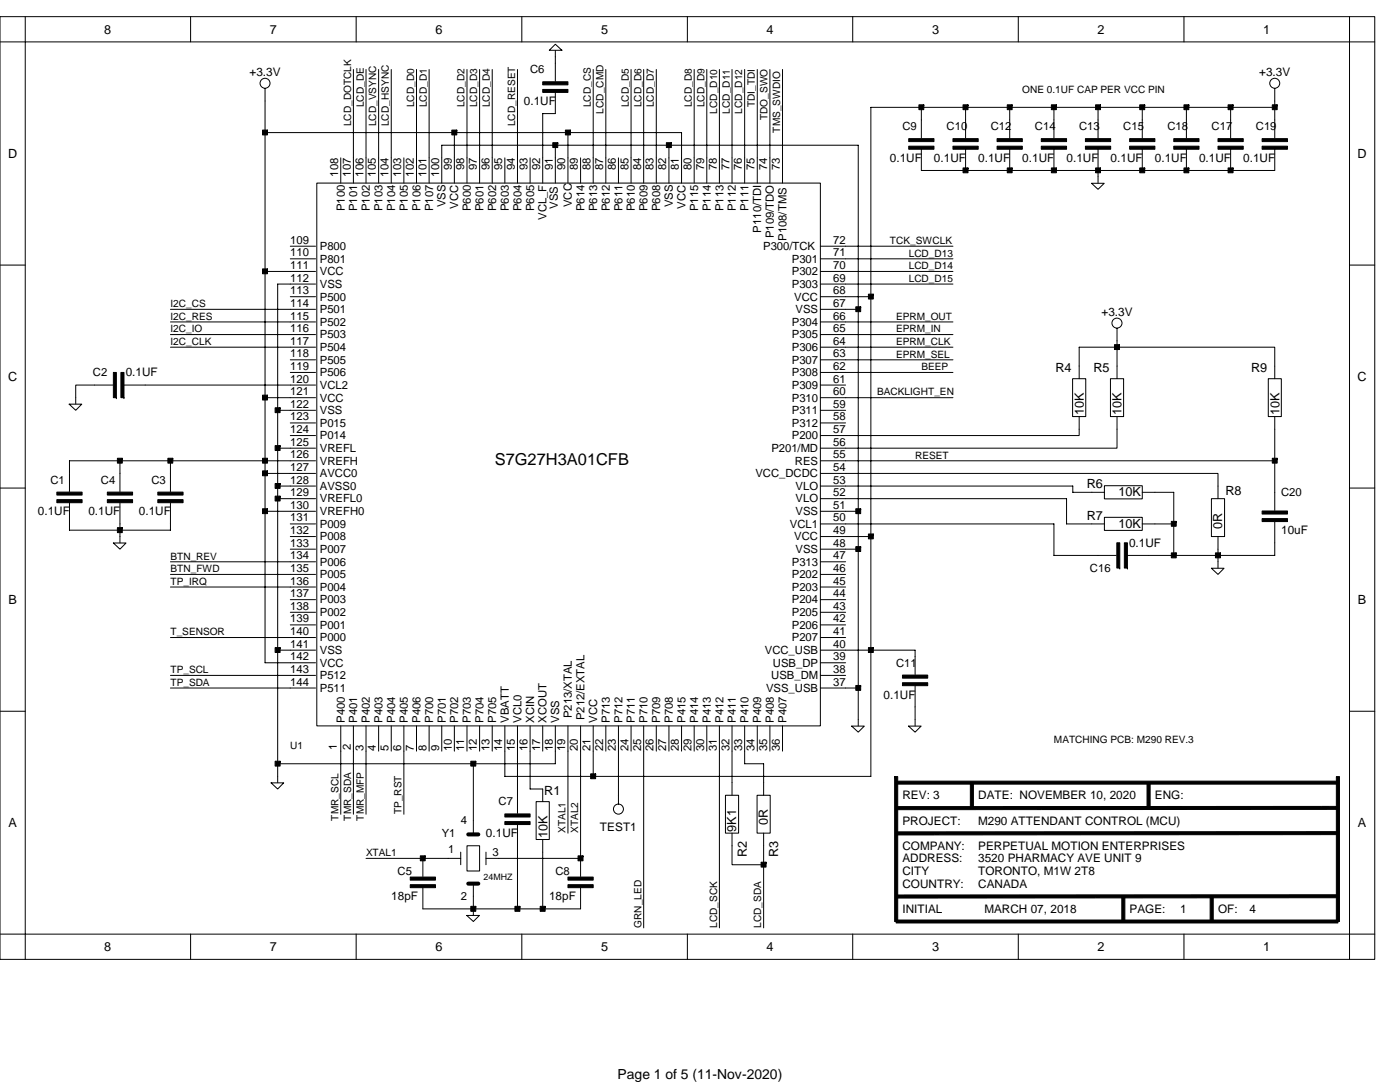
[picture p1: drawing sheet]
<svg xmlns="http://www.w3.org/2000/svg" width="279mm" height="216mm" viewBox="0 0 279 216" stroke-linecap="round" stroke-linejoin="round" font-family="sans-serif">
<g fill="none" stroke="#000" stroke-width=".2">
<path d="M0 3.3h274.4v188.1h-274.4zM5 8.4h264.3v178h-264.3zM5 3.3v5.1h-5M38 3.3v5.1M52.9 17.6v114.6h10.1M70.5 13.9v22.6M71.1 3.3v5.1M73 13.9v22.6M75.6 13.9v22.6M78.1 13.9v22.6M83.1 13.9v22.6M85.6 13.9v22.6"/>
<path d="M93.2 13.9v22.6M95.7 13.9v22.6M98.2 13.9v22.6M103.3 13.9v22.6M104.1 3.3v5.1M109.6 10l1.2-1.2 1.3 1.2zM110.8 10.1v6.1M110.8 18.4v4.3h-2.5v13.8M118.4 13.9v22.6M120.9 13.9v22.6M125.9 13.9v22.6M128.5 13.9v22.6"/>
<path d="M131 13.9v22.6M137.2 3.3v5.1M138.5 13.9v22.6M141.1 13.9v22.6M143.6 13.9v22.6M146.1 13.9v22.6M148.6 13.9v22.6M151.1 13.9v22.6M153.6 13.9v22.6M156.2 13.9v22.6M170.2 3.3v5.1M203.2 3.3v5.1"/>
<path d="M236.3 3.3v5.1M254.4 17.6v10M269.3 3.3v5.1h5.1M52.9 26.5h83.1v10M63.2 36.5h100.5v108.3h-100.5zM68 31.5v5M80.6 31.5v5M88.2 36.5v-7.5h83.1v115.8M90.7 26.5v10M100.8 31.5v5M105.8 31.5v5M110.8 29v7.5"/>
<path d="M113.3 26.5v10M115.9 31.5v5M123.4 31.5v5M133.5 29v7.5M183.9 21.4v6.2M183.9 29.7v4.3h70.5v-4.3M192.7 21.4v6.2M192.7 29.7v4.3M201.5 21.4v6.2M201.5 29.7v4.3M210.3 21.4v6.2M210.3 29.7v4.3"/>
<path d="M217.8 36.6h2.6l-1.3 1.2zM219.1 21.4v6.2M219.1 29.7v6.8M228 21.4v6.2M228 29.7v4.3M236.8 21.4v6.2M236.8 29.7v4.3M245.6 21.4v6.2M245.6 29.7v4.3M254.4 21.4h-80.6v133.5h-73v-10.1M0 52.9h5M52.9 54.2h10.1"/>
<path d="M57.9 59.2h5.1M57.9 49.1h5.1M57.9 51.6h5.1M63 56.7h-7.6v99.5M163.7 56.7h26.5M163.7 59.2h10.1M163.7 54.2h26.5M163.7 49.1h26.5M163.7 51.6h26.5M269.3 52.9h5.1M22.5 76.8h-7.4v3.8M24.7 76.8h38.3"/>
<path d="M34 61.7h29M34 64.2h29M34 66.8h29M34 69.3h29M52.9 79.4h10.1M57.9 74.3h5.1M57.9 71.8h5.1M163.7 61.7h7.6M163.7 79.4h26.5M163.7 74.3h26.5M163.7 64.2h26.5M163.7 66.8h26.5"/>
<path d="M163.7 69.3h26.5M163.7 71.8h26.5M163.7 76.8h5.1M214.1 75.6h2.6v7.5h-2.6zM215.4 75.6v-6.3h39v6.3M221.6 75.6h2.6v7.5h-2.6zM222.9 65.5v10.1M253.1 75.6h2.6v7.5h-2.6zM0 97.4h5M13.8 80.6h2.5l-1.2 1.3zM23.9 91.9v6.2M34 91.9v6.2"/>
<path d="M52.9 94.5h10.1M55.4 97h7.6M55.4 99.5h7.6M55.4 89.4h7.6M55.4 81.9h7.6M57.9 86.9h5.1M57.9 84.4h5.1M63 91.9h-49.1v6.2M163.7 94.5h79.4v5M163.7 97h50.4v1.2h6.3M163.7 99.5h49.2v5h7.5M163.7 81.9h5.1"/>
<path d="M163.7 91.9h90.7M163.7 84.4h5.1M215.4 83.1v3.8h-51.7M220.4 96.9h7.6v2.6h-7.6zM222.9 83.1v6.3h-59.2M228 98.2h6.3v12.6M241.8 99.5h2.6v7.6h-2.6zM254.4 83.1v18.8M269.3 97.4h5.1M13.9 100.2v5.6h20.1v-5.6M22.6 108.4h2.5l-1.2 1.2zM23.9 100.2v8.1"/>
<path d="M34 112.1h29M34 114.6h29M34 117.1h29M52.9 102h10.1M57.9 109.6h5.1M57.9 107.1h5.1M57.9 104.5h5.1M57.9 119.7h5.1M163.7 102h7.6M163.7 109.6h7.6M163.7 107.1h10.1M163.7 104.5h46.6v6.3h12.5"/>
<path d="M163.7 112.1h5.1M163.7 114.6h5.1M163.7 117.1h5.1M163.7 119.7h5.1M220.4 103.2h7.6v2.6h-7.6zM228 104.5h6.3M241.8 113.4h2.5l-1.2 1.2zM243.1 107.1v6.2M254.4 104v6.8h-29.5M34 137.3h29M34 134.8h29M34 127.2h29"/>
<path d="M55.4 129.7h7.6M57.9 124.7h5.1M57.9 122.2h5.1M163.7 137.3h7.6M163.7 129.7h18.9v4.9M163.7 132.2h5.1M163.7 134.8h5.1M163.7 127.2h5.1M163.7 124.7h5.1M163.7 122.2h5.1M182.6 136.8v8M0 141.9h5"/>
<path d="M54.1 156.2h2.5l-1.2 1.2zM68 144.8v17.7M70.5 144.8v17.7M73 144.8v17.7M75.6 144.8v5.1M78.1 144.8v5.1M80.6 144.8v17.7M83.1 144.8v5.1M85.6 144.8v5.1M88.2 144.8v5.1M90.7 144.8v5.1M93.2 144.8v5.1"/>
<path d="M94.5 152.4v13.8M95.7 144.8v5.1M98.2 144.8v5.1M103.3 144.8v17.5M105.8 144.8v12.6h2.5v2.6M107 160h2.6v7.5h-2.6zM108.3 144.8v5.1M110.8 144.8v7.6h-55.4M113.3 144.8v21.4M115.9 144.8v30.1M118.4 144.8v10.1M120.9 144.8v5.1"/>
<path d="M123.4 144.8v15.6M125.9 144.8v5.1M128.5 144.8v40.3M131 144.8v5.1M133.5 144.8v5.1M136 144.8v5.1M138.5 144.8v5.1M141.1 144.8v5.1M143.6 144.8v40.3M144.8 158.7h2.6v7.5h-2.6zM146.1 144.8v13.9M148.6 144.8v7.6h3.8v6.3"/>
<path d="M151.1 158.7h2.6v7.5h-2.6zM151.1 144.8v5.1M153.6 144.8v5.1M156.2 144.8v5.1M170 144.9h2.5l-1.2 1.2zM181.3 144.9h2.5l-1.2 1.2zM269.3 141.9h5.1M73 171.3h18.9M84.4 177.1v4.3h31.5v-4.3M84.4 171.3v3.6M91.9 170v2.6M93.2 168.8h2.5v5h-2.5z"/>
<path d="M94.5 176.3v6.3M97 171.3h18.9M97 170v2.6M103.3 164.5v16.9M108.3 167.5v13.9M146.1 166.2v6.4h6.3M152.4 166.2v18.9M0 186.4h5v5M38 186.4v5M71.1 186.4v5M93.2 182.7h2.5l-1.2 1.2zM104.1 186.4v5"/>
<path d="M137.2 186.4v5M170.2 186.4v5M203.2 186.4v5M236.3 186.4v5M274.4 186.4h-5.1v5"/>
<circle cx="52.9" cy="16.6" r=".99"/>
<circle cx="254.4" cy="16.6" r=".99"/>
<circle cx="222.9" cy="64.5" r="1"/>
<circle cx="123.4" cy="161.4" r="1"/>
</g>
<g fill="#000" stroke="#000" stroke-width=".2">
<path d="M108.3 16.3h5v.6h-5z" fill-rule="evenodd"/>
<path d="M108.3 17.8h5v.6h-5z" fill-rule="evenodd"/>
<path d="M52.4 26v.9h1v-.9z" fill-rule="evenodd"/>
<path d="M90.2 26v.9h1v-.9z" fill-rule="evenodd"/>
<path d="M110.3 28.5v.9h1v-.9z" fill-rule="evenodd"/>
<path d="M112.8 26v.9h1v-.9z" fill-rule="evenodd"/>
<path d="M133 28.5v.9h1v-.9z" fill-rule="evenodd"/>
<path d="M181.4 27.7h5v.6h-5z" fill-rule="evenodd"/>
<path d="M181.4 29.2h5v.6h-5z" fill-rule="evenodd"/>
<path d="M183.4 20.9v1h1v-1z" fill-rule="evenodd"/>
<path d="M190.2 27.7h5v.6h-5z" fill-rule="evenodd"/>
<path d="M190.2 29.2h5v.6h-5z" fill-rule="evenodd"/>
<path d="M192.2 20.9v1h1v-1z" fill-rule="evenodd"/>
<path d="M192.2 33.5v1h1v-1z" fill-rule="evenodd"/>
<path d="M199 27.7h5v.6h-5z" fill-rule="evenodd"/>
<path d="M199 29.2h5v.6h-5z" fill-rule="evenodd"/>
<path d="M201 20.9v1h1v-1z" fill-rule="evenodd"/>
<path d="M201 33.5v1h1v-1z" fill-rule="evenodd"/>
<path d="M207.8 27.7h5.1v.6h-5.1z" fill-rule="evenodd"/>
<path d="M207.8 29.2h5.1v.6h-5.1z" fill-rule="evenodd"/>
<path d="M209.8 20.9v1h1v-1z" fill-rule="evenodd"/>
<path d="M209.8 33.5v1h1v-1z" fill-rule="evenodd"/>
<path d="M216.6 27.7h5.1v.6h-5.1z" fill-rule="evenodd"/>
<path d="M216.6 29.2h5.1v.6h-5.1z" fill-rule="evenodd"/>
<path d="M218.7 20.9v1h.9v-1z" fill-rule="evenodd"/>
<path d="M218.7 33.5v1h.9v-1z" fill-rule="evenodd"/>
<path d="M225.4 27.7h5.1v.6h-5.1z" fill-rule="evenodd"/>
<path d="M225.4 29.2h5.1v.6h-5.1z" fill-rule="evenodd"/>
<path d="M227.5 20.9v1h1v-1z" fill-rule="evenodd"/>
<path d="M227.5 33.5v1h1v-1z" fill-rule="evenodd"/>
<path d="M234.3 27.7h5v.6h-5z" fill-rule="evenodd"/>
<path d="M234.3 29.2h5v.6h-5z" fill-rule="evenodd"/>
<path d="M236.3 20.9v1h1v-1z" fill-rule="evenodd"/>
<path d="M236.3 33.5v1h1v-1z" fill-rule="evenodd"/>
<path d="M243.1 27.7h5v.6h-5z" fill-rule="evenodd"/>
<path d="M243.1 29.2h5v.6h-5z" fill-rule="evenodd"/>
<path d="M245.1 20.9v1h1v-1z" fill-rule="evenodd"/>
<path d="M245.1 33.5v1h1v-1z" fill-rule="evenodd"/>
<path d="M251.9 27.7h5v.6h-5z" fill-rule="evenodd"/>
<path d="M251.9 29.2h5v.6h-5z" fill-rule="evenodd"/>
<path d="M253.9 20.9v1h1v-1z" fill-rule="evenodd"/>
<path d="M52.4 53.7v.9h1v-.9z" fill-rule="evenodd"/>
<path d="M173.3 58.7v1h1v-1z" fill-rule="evenodd"/>
<path d="M22.6 74.3h.6v5.1h-.6z" fill-rule="evenodd"/>
<path d="M24.1 74.3h.6v5.1h-.6z" fill-rule="evenodd"/>
<path d="M52.4 78.8v1h1v-1z" fill-rule="evenodd"/>
<path d="M170.8 61.2v1h1v-1z" fill-rule="evenodd"/>
<path d="M222.4 68.8v.9h1v-.9z" fill-rule="evenodd"/>
<path d="M11.3 98.2h5.1v.6h-5.1z" fill-rule="evenodd"/>
<path d="M21.4 98.2h5.1v.6h-5.1z" fill-rule="evenodd"/>
<path d="M23.4 91.4v1h1v-1z" fill-rule="evenodd"/>
<path d="M31.5 98.2h5v.6h-5z" fill-rule="evenodd"/>
<path d="M33.5 91.4v1h1v-1z" fill-rule="evenodd"/>
<path d="M52.4 91.4v1h1v-1z" fill-rule="evenodd"/>
<path d="M52.4 94v.9h1v-.9z" fill-rule="evenodd"/>
<path d="M54.9 81.4v.9h1v-.9z" fill-rule="evenodd"/>
<path d="M54.9 88.9v1h1v-1z" fill-rule="evenodd"/>
<path d="M54.9 96.5v1h1v-1z" fill-rule="evenodd"/>
<path d="M54.9 99v1h1v-1z" fill-rule="evenodd"/>
<path d="M253.9 91.4v1h1v-1z" fill-rule="evenodd"/>
<path d="M11.3 99.7h5.1v.6h-5.1z" fill-rule="evenodd"/>
<path d="M21.4 99.7h5.1v.6h-5.1z" fill-rule="evenodd"/>
<path d="M23.4 105.3v1h1v-1z" fill-rule="evenodd"/>
<path d="M31.5 99.7h5v.6h-5z" fill-rule="evenodd"/>
<path d="M52.4 101.5v1h1v-1z" fill-rule="evenodd"/>
<path d="M170.8 109.1v.9h1v-.9z" fill-rule="evenodd"/>
<path d="M170.8 101.5v1h1v-1z" fill-rule="evenodd"/>
<path d="M173.3 106.6v.9h1v-.9z" fill-rule="evenodd"/>
<path d="M222.9 108.3h.6v5h-.6z" fill-rule="evenodd"/>
<path d="M224.4 108.3h.6v5h-.6z" fill-rule="evenodd"/>
<path d="M233.8 104v1h.9v-1z" fill-rule="evenodd"/>
<path d="M233.8 110.3v1h.9v-1z" fill-rule="evenodd"/>
<path d="M242.6 110.3v1h1v-1z" fill-rule="evenodd"/>
<path d="M251.9 102h5v.6h-5z" fill-rule="evenodd"/>
<path d="M251.9 103.5h5v.6h-5z" fill-rule="evenodd"/>
<path d="M54.9 129.2v1h1v-1z" fill-rule="evenodd"/>
<path d="M170.8 136.8v1h1v-1z" fill-rule="evenodd"/>
<path d="M173.3 129.2v1h1v-1z" fill-rule="evenodd"/>
<path d="M180.1 134.7h5v.6h-5z" fill-rule="evenodd"/>
<path d="M180.1 136.2h5v.6h-5z" fill-rule="evenodd"/>
<path d="M54.9 151.9v1h1v-1z" fill-rule="evenodd"/>
<path d="M94 151.9v1h1v-1z" fill-rule="evenodd"/>
<path d="M117.9 154.4v1h1v-1z" fill-rule="evenodd"/>
<path d="M266.7 155v28.9h.6v-28.9z" fill-rule="evenodd"/>
<path d="M178.8 155.9h88.2v.6h-88.2z" fill-rule="evenodd"/>
<path d="M81.9 175h5v.6h-5z" fill-rule="evenodd"/>
<path d="M81.9 176.5h5v.6h-5z" fill-rule="evenodd"/>
<path d="M83.9 170.8v1h1v-1z" fill-rule="evenodd"/>
<path d="M100.8 162.4h5v.6h-5z" fill-rule="evenodd"/>
<path d="M100.8 163.9h5v.6h-5z" fill-rule="evenodd"/>
<path d="M113.3 175h5.1v.6h-5.1z" fill-rule="evenodd"/>
<path d="M113.3 176.5h5.1v.6h-5.1z" fill-rule="evenodd"/>
<path d="M115.4 170.8v1h1v-1z" fill-rule="evenodd"/>
<path d="M151.9 172v1h1v-1z" fill-rule="evenodd"/>
<path d="M178.8 178.6l88.2-.1v.6l-88.2 .1z" fill-rule="evenodd"/>
<path d="M178.8 166l88.2-.1v.6l-88.2 .1z" fill-rule="evenodd"/>
<path d="M178.8 161l88.2-.1v.6l-88.2 .1z" fill-rule="evenodd"/>
<path d="M193.7 156.2h.6v5.1h-.6z" fill-rule="evenodd"/>
<path d="M228.9 156.2h.6v5.1h-.6z" fill-rule="evenodd"/>
<path d="M94 180.8v1h1v-1z" fill-rule="evenodd"/>
<path d="M102.8 180.8v1h1v-1z" fill-rule="evenodd"/>
<path d="M107.8 180.8v1h1v-1z" fill-rule="evenodd"/>
<path d="M178.5 155h.7v28.9h-.7z" fill-rule="evenodd"/>
<path d="M178.8 183.6h88.2v.6h-88.2z" fill-rule="evenodd"/>
<path d="M223.9 178.9h.6v5h-.6z" fill-rule="evenodd"/>
<path d="M241.5 178.9h.6v5h-.6z" fill-rule="evenodd"/>
</g>
<path d="M93.5 176.3h2M93.5 166.5h2" fill="none" stroke="#000" stroke-width=".81"/>
<text font-size="3.3" x="98.7" y="92.7">S7G27H3A01CFB</text>
<text font-size="2.8" x="123.3" y="215.3">Page 1 of 5 (11-Nov-2020)</text>
<g font-size="2.5">
<text x="20.8" y="6.7">8</text>
<text x="53.9" y="6.7">7</text>
<text x="86.9" y="6.7">6</text>
<text x="120" y="6.7">5</text>
<text x="153" y="6.7">4</text>
<text x="186" y="6.7">3</text>
<text x="219.1" y="6.7">2</text>
<text x="252.1" y="6.7">1</text>
<text x="1.6" y="31.5">D</text>
<text x="270.9" y="31.5">D</text>
<text x="1.6" y="76">C</text>
<text x="210.7" y="74.3">R4</text>
<text x="218.2" y="74.3">R5</text>
<text x="249.7" y="74.3">R9</text>
<text x="270.9" y="76">C</text>
<text x="216.3" y="82.9" transform="rotate(-90 216.3 82.9)">10K</text>
<text x="223.8" y="82.9" transform="rotate(-90 223.8 82.9)">10K</text>
<text x="255.3" y="82.9" transform="rotate(-90 255.3 82.9)">10K</text>
<text x="216.9" y="97.4">R6</text>
<text x="223.2" y="99">10K</text>
<text x="244.6" y="98.7">R8</text>
<text x="216.9" y="103.7">R7</text>
<text x="223.2" y="105.3">10K</text>
<text x="243.9" y="105.5" transform="rotate(-90 243.9 105.5)">0R</text>
<text x="1.7" y="120.5">B</text>
<text x="271" y="120.5">B</text>
<text x="108.6" y="158.7">R1</text>
<text x="1.7" y="165">A</text>
<text x="109.2" y="167.3" transform="rotate(-90 109.2 167.3)">10K</text>
<text x="146.9" y="165.9" transform="rotate(-90 146.9 165.9)">9K1</text>
<text x="153.2" y="164.7" transform="rotate(-90 153.2 164.7)">0R</text>
<text x="271" y="165">A</text>
<text x="149" y="171" transform="rotate(-90 149 171)">R2</text>
<text x="155.3" y="171" transform="rotate(-90 155.3 171)">R3</text>
<text x="20.8" y="189.8">8</text>
<text x="53.9" y="189.8">7</text>
<text x="86.9" y="189.8">6</text>
<text x="120" y="189.8">5</text>
<text x="153" y="189.8">4</text>
<text x="186" y="189.8">3</text>
<text x="219.1" y="189.8">2</text>
<text x="252.1" y="189.8">1</text>
</g>
<g font-size="2.3">
<text x="49.8" y="15.1">+3.3V</text>
<text x="105.8" y="14.6">C6</text>
<text x="251.3" y="15.1">+3.3V</text>
<text x="104.5" y="21">0.1UF</text>
<text x="180.1" y="26">C9</text>
<text x="188.9" y="26">C10</text>
<text x="197.7" y="26">C12</text>
<text x="206.5" y="26">C14</text>
<text x="215.4" y="26">C13</text>
<text x="224.2" y="26">C15</text>
<text x="233" y="26">C18</text>
<text x="241.8" y="26">C17</text>
<text x="250.6" y="26">C19</text>
<text x="67.5" y="35.2" transform="rotate(-90 67.5 35.2)">108</text>
<text x="70" y="35.2" transform="rotate(-90 70 35.2)">107</text>
<text x="72.5" y="35.2" transform="rotate(-90 72.5 35.2)">106</text>
<text x="75" y="35.2" transform="rotate(-90 75 35.2)">105</text>
<text x="77.6" y="35.2" transform="rotate(-90 77.6 35.2)">104</text>
<text x="80.1" y="35.2" transform="rotate(-90 80.1 35.2)">103</text>
<text x="82.6" y="35.2" transform="rotate(-90 82.6 35.2)">102</text>
<text x="85.1" y="35.2" transform="rotate(-90 85.1 35.2)">101</text>
<text x="87.6" y="35.2" transform="rotate(-90 87.6 35.2)">100</text>
<text x="90.1" y="34" transform="rotate(-90 90.1 34)">99</text>
<text x="92.7" y="34" transform="rotate(-90 92.7 34)">98</text>
<text x="95.2" y="34" transform="rotate(-90 95.2 34)">97</text>
<text x="97.7" y="34" transform="rotate(-90 97.7 34)">96</text>
<text x="100.2" y="34" transform="rotate(-90 100.2 34)">95</text>
<text x="102.7" y="34" transform="rotate(-90 102.7 34)">94</text>
<text x="105.3" y="34" transform="rotate(-90 105.3 34)">93</text>
<text x="107.8" y="34" transform="rotate(-90 107.8 34)">92</text>
<text x="110.3" y="34" transform="rotate(-90 110.3 34)">91</text>
<text x="112.8" y="34" transform="rotate(-90 112.8 34)">90</text>
<text x="115.3" y="34" transform="rotate(-90 115.3 34)">89</text>
<text x="117.9" y="34" transform="rotate(-90 117.9 34)">88</text>
<text x="120.4" y="34" transform="rotate(-90 120.4 34)">87</text>
<text x="122.9" y="34" transform="rotate(-90 122.9 34)">86</text>
<text x="125.4" y="34" transform="rotate(-90 125.4 34)">85</text>
<text x="127.9" y="34" transform="rotate(-90 127.9 34)">84</text>
<text x="130.5" y="34" transform="rotate(-90 130.5 34)">83</text>
<text x="133" y="34" transform="rotate(-90 133 34)">82</text>
<text x="135.5" y="34" transform="rotate(-90 135.5 34)">81</text>
<text x="138" y="34" transform="rotate(-90 138 34)">80</text>
<text x="140.5" y="34" transform="rotate(-90 140.5 34)">79</text>
<text x="143" y="34" transform="rotate(-90 143 34)">78</text>
<text x="145.6" y="34" transform="rotate(-90 145.6 34)">77</text>
<text x="148.1" y="34" transform="rotate(-90 148.1 34)">76</text>
<text x="150.6" y="34" transform="rotate(-90 150.6 34)">75</text>
<text x="153.1" y="34" transform="rotate(-90 153.1 34)">74</text>
<text x="155.6" y="34" transform="rotate(-90 155.6 34)">73</text>
<text x="177.6" y="32.3">0.1UF</text>
<text x="186.4" y="32.3">0.1UF</text>
<text x="195.2" y="32.3">0.1UF</text>
<text x="204" y="32.3">0.1UF</text>
<text x="212.9" y="32.3">0.1UF</text>
<text x="221.7" y="32.3">0.1UF</text>
<text x="230.5" y="32.3">0.1UF</text>
<text x="239.3" y="32.3">0.1UF</text>
<text x="248.1" y="32.3">0.1UF</text>
<text x="88.9" y="41.4" transform="rotate(-90 88.9 41.4)">VSS</text>
<text x="91.5" y="41.6" transform="rotate(-90 91.5 41.6)">VCC</text>
<text x="111.4" y="41.6" transform="rotate(-90 111.4 41.6)">VSS</text>
<text x="114.1" y="41.3" transform="rotate(-90 114.1 41.3)">VCC</text>
<text x="134.3" y="41.4" transform="rotate(-90 134.3 41.4)">VSS</text>
<text x="136.8" y="41.6" transform="rotate(-90 136.8 41.6)">VCC</text>
<text x="68.8" y="42.1" transform="rotate(-90 68.8 42.1)">P100</text>
<text x="71.3" y="42.1" transform="rotate(-90 71.3 42.1)">P101</text>
<text x="73.8" y="42.1" transform="rotate(-90 73.8 42.1)">P102</text>
<text x="76.3" y="42.1" transform="rotate(-90 76.3 42.1)">P103</text>
<text x="78.9" y="42.1" transform="rotate(-90 78.9 42.1)">P104</text>
<text x="81.4" y="42.1" transform="rotate(-90 81.4 42.1)">P105</text>
<text x="83.9" y="42.1" transform="rotate(-90 83.9 42.1)">P106</text>
<text x="86.4" y="42.1" transform="rotate(-90 86.4 42.1)">P107</text>
<text x="94" y="42.1" transform="rotate(-90 94 42.1)">P600</text>
<text x="96.5" y="42.1" transform="rotate(-90 96.5 42.1)">P601</text>
<text x="99" y="42.1" transform="rotate(-90 99 42.1)">P602</text>
<text x="101.5" y="42.1" transform="rotate(-90 101.5 42.1)">P603</text>
<text x="104.1" y="42.1" transform="rotate(-90 104.1 42.1)">P604</text>
<text x="106.6" y="42.1" transform="rotate(-90 106.6 42.1)">P605</text>
<text x="109.1" y="43.9" transform="rotate(-90 109.1 43.9)">VCL_F</text>
<text x="116.6" y="42.1" transform="rotate(-90 116.6 42.1)">P614</text>
<text x="119.2" y="42.1" transform="rotate(-90 119.2 42.1)">P613</text>
<text x="121.7" y="42.1" transform="rotate(-90 121.7 42.1)">P612</text>
<text x="124.2" y="42.1" transform="rotate(-90 124.2 42.1)">P611</text>
<text x="126.7" y="42.1" transform="rotate(-90 126.7 42.1)">P610</text>
<text x="129.2" y="42.1" transform="rotate(-90 129.2 42.1)">P609</text>
<text x="131.8" y="42.1" transform="rotate(-90 131.8 42.1)">P608</text>
<text x="139.3" y="42.1" transform="rotate(-90 139.3 42.1)">P115</text>
<text x="141.8" y="42.1" transform="rotate(-90 141.8 42.1)">P114</text>
<text x="144.4" y="42.1" transform="rotate(-90 144.4 42.1)">P113</text>
<text x="146.9" y="42.1" transform="rotate(-90 146.9 42.1)">P112</text>
<text x="149.4" y="42.1" transform="rotate(-90 149.4 42.1)">P111</text>
<text x="151.9" y="46.4" transform="rotate(-90 151.9 46.4)">P110/TDI</text>
<text x="154.4" y="47.5" transform="rotate(-90 154.4 47.5)">P109/TDO</text>
<text x="57.9" y="48.6">109</text>
<text x="57.9" y="51.2">110</text>
<text x="57.9" y="53.7">111</text>
<text x="63.8" y="49.9">P800</text>
<text x="63.8" y="52.4">P801</text>
<text x="152.3" y="49.9">P300/TCK</text>
<text x="157" y="48.1" transform="rotate(-90 157 48.1)">P108/TMS</text>
<text x="158" y="52.4">P301</text>
<text x="166.3" y="53.7">70</text>
<text x="166.3" y="51.2">71</text>
<text x="166.3" y="48.6">72</text>
<text x="57.9" y="56.2">112</text>
<text x="57.9" y="58.7">113</text>
<text x="63.8" y="54.9">VCC</text>
<text x="63.8" y="57.4">VSS</text>
<text x="63.8" y="60">P500</text>
<text x="158" y="57.4">P303</text>
<text x="158" y="54.9">P302</text>
<text x="158.5" y="60">VCC</text>
<text x="166.3" y="58.7">68</text>
<text x="166.3" y="56.2">69</text>
<text x="57.9" y="61.2">114</text>
<text x="57.9" y="63.8">115</text>
<text x="63.8" y="62.5">P501</text>
<text x="63.8" y="65">P502</text>
<text x="158" y="65">P304</text>
<text x="158.8" y="62.5">VSS</text>
<text x="166.3" y="63.8">66</text>
<text x="166.3" y="61.2">67</text>
<text x="219.8" y="63">+3.3V</text>
<text x="57.9" y="66.3">116</text>
<text x="57.9" y="68.8">117</text>
<text x="57.9" y="71.3">118</text>
<text x="63.8" y="67.5">P503</text>
<text x="63.8" y="70">P504</text>
<text x="158" y="70">P306</text>
<text x="158" y="67.5">P305</text>
<text x="166.3" y="71.3">63</text>
<text x="166.3" y="68.8">64</text>
<text x="166.3" y="66.3">65</text>
<text x="18.5" y="75.1">C2</text>
<text x="25.1" y="75.1">0.1UF</text>
<text x="57.9" y="73.8">119</text>
<text x="57.9" y="76.3">120</text>
<text x="63.8" y="72.6">P505</text>
<text x="63.8" y="75.1">P506</text>
<text x="63.8" y="77.6">VCL2</text>
<text x="158" y="77.6">P309</text>
<text x="158" y="75.1">P308</text>
<text x="158" y="72.6">P307</text>
<text x="166.3" y="76.3">61</text>
<text x="166.3" y="73.8">62</text>
<text x="57.9" y="78.9">121</text>
<text x="57.9" y="81.4">122</text>
<text x="57.9" y="83.9">123</text>
<text x="63.8" y="80.1">VCC</text>
<text x="63.8" y="82.6">VSS</text>
<text x="158" y="82.6">P311</text>
<text x="158" y="80.1">P310</text>
<text x="166.3" y="83.9">58</text>
<text x="166.3" y="81.4">59</text>
<text x="166.3" y="78.9">60</text>
<text x="57.9" y="86.4">124</text>
<text x="57.9" y="88.9">125</text>
<text x="63.8" y="85.2">P015</text>
<text x="63.8" y="87.7">P014</text>
<text x="158" y="87.7">P200</text>
<text x="158" y="85.2">P312</text>
<text x="166.3" y="88.9">56</text>
<text x="166.3" y="86.4">57</text>
<text x="57.9" y="91.5">126</text>
<text x="57.9" y="94">127</text>
<text x="63.8" y="90.2">VREFL</text>
<text x="63.8" y="92.7">VREFH</text>
<text x="63.8" y="95.2">AVCC0</text>
<text x="150.7" y="95.2">VCC_DCDC</text>
<text x="153.9" y="90.2">P201/MD</text>
<text x="158.6" y="92.7">RES</text>
<text x="166.3" y="94">54</text>
<text x="166.3" y="91.5">55</text>
<text x="10.1" y="96.5">C1</text>
<text x="20.2" y="96.5">C4</text>
<text x="30.2" y="96.5">C3</text>
<text x="57.9" y="96.5">128</text>
<text x="57.9" y="99">129</text>
<text x="57.9" y="101.5">130</text>
<text x="63.8" y="97.7">AVSS0</text>
<text x="63.8" y="100.3">VREFL0</text>
<text x="158.8" y="100.3">VLO</text>
<text x="158.8" y="97.7">VLO</text>
<text x="166.3" y="101.5">51</text>
<text x="166.3" y="99">52</text>
<text x="166.3" y="96.5">53</text>
<text x="255.7" y="99">C20</text>
<text x="7.6" y="102.8">0.1UF</text>
<text x="17.6" y="102.8">0.1UF</text>
<text x="27.7" y="102.8">0.1UF</text>
<text x="57.9" y="104.1">131</text>
<text x="57.9" y="106.6">132</text>
<text x="63.8" y="102.8">VREFH0</text>
<text x="63.8" y="105.3">P009</text>
<text x="63.8" y="107.8">P008</text>
<text x="157.6" y="105.3">VCL1</text>
<text x="158.5" y="107.8">VCC</text>
<text x="158.8" y="102.8">VSS</text>
<text x="166.3" y="106.6">49</text>
<text x="166.3" y="104.1">50</text>
<text x="255.7" y="106.6">10uF</text>
<text x="57.9" y="109.1">133</text>
<text x="57.9" y="111.6">134</text>
<text x="63.8" y="110.3">P007</text>
<text x="63.8" y="112.9">P006</text>
<text x="158" y="112.9">P313</text>
<text x="158.8" y="110.3">VSS</text>
<text x="166.3" y="111.6">47</text>
<text x="166.3" y="109.1">48</text>
<text x="225.3" y="109.1">0.1UF</text>
<text x="57.9" y="114.1">135</text>
<text x="57.9" y="116.6">136</text>
<text x="57.9" y="119.2">137</text>
<text x="63.8" y="115.4">P005</text>
<text x="63.8" y="117.9">P004</text>
<text x="158" y="117.9">P203</text>
<text x="158" y="115.4">P202</text>
<text x="166.3" y="119.2">44</text>
<text x="166.3" y="116.6">45</text>
<text x="166.3" y="114.1">46</text>
<text x="217.5" y="114.1">C16</text>
<text x="57.9" y="121.7">138</text>
<text x="57.9" y="124.2">139</text>
<text x="63.8" y="120.4">P003</text>
<text x="63.8" y="122.9">P002</text>
<text x="63.8" y="125.5">P001</text>
<text x="158" y="125.5">P206</text>
<text x="158" y="122.9">P205</text>
<text x="158" y="120.4">P204</text>
<text x="166.3" y="124.2">42</text>
<text x="166.3" y="121.7">43</text>
<text x="57.9" y="126.7">140</text>
<text x="57.9" y="129.2">141</text>
<text x="57.9" y="131.8">142</text>
<text x="63.8" y="128">P000</text>
<text x="63.8" y="130.5">VSS</text>
<text x="152.6" y="130.5">VCC_USB</text>
<text x="158" y="128">P207</text>
<text x="166.3" y="131.8">39</text>
<text x="166.3" y="129.2">40</text>
<text x="166.3" y="126.7">41</text>
<text x="57.9" y="134.3">143</text>
<text x="57.9" y="136.8">144</text>
<text x="63.8" y="133">VCC</text>
<text x="63.8" y="135.5">P512</text>
<text x="153.9" y="135.5">USB_DM</text>
<text x="154.3" y="133">USB_DP</text>
<text x="166.3" y="136.8">37</text>
<text x="166.3" y="134.3">38</text>
<text x="178.8" y="133">C11</text>
<text x="63.8" y="138">P511</text>
<text x="114.1" y="143.3" transform="rotate(-90 114.1 143.3)">P213/XTAL</text>
<text x="116.6" y="143.7" transform="rotate(-90 116.6 143.7)">P212/EXTAL</text>
<text x="152.9" y="138">VSS_USB</text>
<text x="176.3" y="139.4">0.1UF</text>
<text x="67.2" y="149.6" transform="rotate(-90 67.2 149.6)">1</text>
<text x="68.8" y="144.2" transform="rotate(-90 68.8 144.2)">P400</text>
<text x="70" y="149.6" transform="rotate(-90 70 149.6)">2</text>
<text x="71.3" y="144.2" transform="rotate(-90 71.3 144.2)">P401</text>
<text x="72.5" y="149.9" transform="rotate(-90 72.5 149.9)">3</text>
<text x="73.8" y="144.2" transform="rotate(-90 73.8 144.2)">P402</text>
<text x="75" y="149.9" transform="rotate(-90 75 149.9)">4</text>
<text x="76.3" y="144.2" transform="rotate(-90 76.3 144.2)">P403</text>
<text x="77.6" y="149.9" transform="rotate(-90 77.6 149.9)">5</text>
<text x="78.9" y="144.2" transform="rotate(-90 78.9 144.2)">P404</text>
<text x="80.1" y="149.9" transform="rotate(-90 80.1 149.9)">6</text>
<text x="81.4" y="144.2" transform="rotate(-90 81.4 144.2)">P405</text>
<text x="82.6" y="149.9" transform="rotate(-90 82.6 149.9)">7</text>
<text x="83.9" y="144.2" transform="rotate(-90 83.9 144.2)">P406</text>
<text x="85.1" y="149.9" transform="rotate(-90 85.1 149.9)">8</text>
<text x="86.4" y="144.2" transform="rotate(-90 86.4 144.2)">P700</text>
<text x="87.6" y="149.9" transform="rotate(-90 87.6 149.9)">9</text>
<text x="88.9" y="144.2" transform="rotate(-90 88.9 144.2)">P701</text>
<text x="90.1" y="149.9" transform="rotate(-90 90.1 149.9)">10</text>
<text x="91.5" y="144.2" transform="rotate(-90 91.5 144.2)">P702</text>
<text x="92.7" y="149.9" transform="rotate(-90 92.7 149.9)">11</text>
<text x="94" y="144.2" transform="rotate(-90 94 144.2)">P703</text>
<text x="95.2" y="149.9" transform="rotate(-90 95.2 149.9)">12</text>
<text x="96.5" y="144.2" transform="rotate(-90 96.5 144.2)">P704</text>
<text x="97.7" y="149.9" transform="rotate(-90 97.7 149.9)">13</text>
<text x="99" y="144.2" transform="rotate(-90 99 144.2)">P705</text>
<text x="100.2" y="149.9" transform="rotate(-90 100.2 149.9)">14</text>
<text x="101.5" y="144.2" transform="rotate(-90 101.5 144.2)">VBATT</text>
<text x="102.7" y="149.9" transform="rotate(-90 102.7 149.9)">15</text>
<text x="104.1" y="144.2" transform="rotate(-90 104.1 144.2)">VCL0</text>
<text x="105.3" y="149.9" transform="rotate(-90 105.3 149.9)">16</text>
<text x="106.6" y="144.2" transform="rotate(-90 106.6 144.2)">XCIN</text>
<text x="107.8" y="149.9" transform="rotate(-90 107.8 149.9)">17</text>
<text x="109.1" y="144.2" transform="rotate(-90 109.1 144.2)">XCOUT</text>
<text x="110.3" y="149.9" transform="rotate(-90 110.3 149.9)">18</text>
<text x="111.6" y="144.2" transform="rotate(-90 111.6 144.2)">VSS</text>
<text x="112.8" y="149.9" transform="rotate(-90 112.8 149.9)">19</text>
<text x="115.3" y="149.9" transform="rotate(-90 115.3 149.9)">20</text>
<text x="117.9" y="149.9" transform="rotate(-90 117.9 149.9)">21</text>
<text x="119.2" y="144.2" transform="rotate(-90 119.2 144.2)">VCC</text>
<text x="120.4" y="149.9" transform="rotate(-90 120.4 149.9)">22</text>
<text x="121.7" y="144.2" transform="rotate(-90 121.7 144.2)">P713</text>
<text x="122.9" y="149.9" transform="rotate(-90 122.9 149.9)">23</text>
<text x="124.2" y="144.2" transform="rotate(-90 124.2 144.2)">P712</text>
<text x="125.4" y="149.9" transform="rotate(-90 125.4 149.9)">24</text>
<text x="126.7" y="144.2" transform="rotate(-90 126.7 144.2)">P711</text>
<text x="127.9" y="149.9" transform="rotate(-90 127.9 149.9)">25</text>
<text x="129.2" y="144.2" transform="rotate(-90 129.2 144.2)">P710</text>
<text x="130.5" y="149.9" transform="rotate(-90 130.5 149.9)">26</text>
<text x="131.8" y="144.2" transform="rotate(-90 131.8 144.2)">P709</text>
<text x="133" y="149.9" transform="rotate(-90 133 149.9)">27</text>
<text x="134.3" y="144.2" transform="rotate(-90 134.3 144.2)">P708</text>
<text x="135.5" y="149.9" transform="rotate(-90 135.5 149.9)">28</text>
<text x="136.8" y="144.2" transform="rotate(-90 136.8 144.2)">P415</text>
<text x="138" y="149.9" transform="rotate(-90 138 149.9)">29</text>
<text x="139.3" y="144.2" transform="rotate(-90 139.3 144.2)">P414</text>
<text x="140.5" y="149.9" transform="rotate(-90 140.5 149.9)">30</text>
<text x="141.8" y="144.2" transform="rotate(-90 141.8 144.2)">P413</text>
<text x="143" y="149.9" transform="rotate(-90 143 149.9)">31</text>
<text x="144.4" y="144.2" transform="rotate(-90 144.4 144.2)">P412</text>
<text x="145.6" y="149.9" transform="rotate(-90 145.6 149.9)">32</text>
<text x="146.9" y="144.2" transform="rotate(-90 146.9 144.2)">P411</text>
<text x="148.1" y="149.9" transform="rotate(-90 148.1 149.9)">33</text>
<text x="149.4" y="144.2" transform="rotate(-90 149.4 144.2)">P410</text>
<text x="150.6" y="149.9" transform="rotate(-90 150.6 149.9)">34</text>
<text x="151.9" y="144.2" transform="rotate(-90 151.9 144.2)">P409</text>
<text x="153.1" y="149.9" transform="rotate(-90 153.1 149.9)">35</text>
<text x="154.4" y="144.2" transform="rotate(-90 154.4 144.2)">P408</text>
<text x="155.6" y="149.9" transform="rotate(-90 155.6 149.9)">36</text>
<text x="157" y="144.2" transform="rotate(-90 157 144.2)">P407</text>
<text x="99.5" y="160.7">C7</text>
<text x="180.1" y="159.5">REV: 3</text>
<text x="195.2" y="159.5">DATE: NOVEMBER 10, 2020</text>
<text x="230.5" y="159.5">ENG:</text>
<text x="88.2" y="167">Y1</text>
<text x="91.9" y="164.5">4</text>
<text x="97" y="167.1">0.1UF</text>
<text x="119.7" y="165.8">TEST1</text>
<text x="180.1" y="164.5">PROJECT:</text>
<text x="195.2" y="164.5">M290 ATTENDANT CONTROL (MCU)</text>
<text x="89.4" y="170.3">1</text>
<text x="98.3" y="170.8">3</text>
<text x="180.1" y="169.6">COMPANY:</text>
<text x="180.1" y="172.1">ADDRESS:</text>
<text x="195.2" y="169.6">PERPETUAL MOTION ENTERPRISES</text>
<text x="195.2" y="172.1">3520 PHARMACY AVE UNIT 9</text>
<text x="78.1" y="179.7">18pF</text>
<text x="79.4" y="174.6">C5</text>
<text x="91.9" y="179.6">2</text>
<text x="109.6" y="179.7">18pF</text>
<text x="110.8" y="174.6">C8</text>
<text x="180.1" y="177.1">COUNTRY:</text>
<text x="180.1" y="174.6">CITY</text>
<text x="195.2" y="174.6">TORONTO, M1W 2T8</text>
<text x="195.2" y="177.1">CANADA</text>
<text x="180.1" y="182.2">INITIAL</text>
<text x="196.5" y="182.2">MARCH 07, 2018</text>
<text x="225.4" y="182.2">PAGE:</text>
<text x="235.5" y="182.2">1</text>
<text x="243.1" y="182.2">OF:</text>
<text x="249.4" y="182.2">4</text>
</g>
<g font-size="2">
<text x="72.6" y="21.4" transform="rotate(-90 72.6 21.4)">LCD_DE</text>
<text x="82.7" y="21.4" transform="rotate(-90 82.7 21.4)">LCD_D0</text>
<text x="85.2" y="21.4" transform="rotate(-90 85.2 21.4)">LCD_D1</text>
<text x="92.7" y="21.4" transform="rotate(-90 92.7 21.4)">LCD_D2</text>
<text x="95.2" y="21.4" transform="rotate(-90 95.2 21.4)">LCD_D3</text>
<text x="97.8" y="21.4" transform="rotate(-90 97.8 21.4)">LCD_D4</text>
<text x="117.9" y="21.4" transform="rotate(-90 117.9 21.4)">LCD_CS</text>
<text x="120.4" y="22.7" transform="rotate(-90 120.4 22.7)">LCD_CMD</text>
<text x="125.5" y="21.4" transform="rotate(-90 125.5 21.4)">LCD_D5</text>
<text x="128" y="21.4" transform="rotate(-90 128 21.4)">LCD_D6</text>
<text x="130.5" y="21.4" transform="rotate(-90 130.5 21.4)">LCD_D7</text>
<text x="138.1" y="21.4" transform="rotate(-90 138.1 21.4)">LCD_D8</text>
<text x="140.6" y="21.4" transform="rotate(-90 140.6 21.4)">LCD_D9</text>
<text x="143.1" y="22.7" transform="rotate(-90 143.1 22.7)">LCD_D10</text>
<text x="145.6" y="22.7" transform="rotate(-90 145.6 22.7)">LCD_D11</text>
<text x="148.1" y="22.7" transform="rotate(-90 148.1 22.7)">LCD_D12</text>
<text x="150.7" y="21.4" transform="rotate(-90 150.7 21.4)">TDI_TDI</text>
<text x="153.2" y="23.9" transform="rotate(-90 153.2 23.9)">TDO_SWO</text>
<text x="204" y="18.5">ONE 0.1UF CAP PER VCC PIN</text>
<text x="70.1" y="25.2" transform="rotate(-90 70.1 25.2)">LCD_DOTCLK</text>
<text x="75.1" y="25.2" transform="rotate(-90 75.1 25.2)">LCD_VSYNC</text>
<text x="77.6" y="25.2" transform="rotate(-90 77.6 25.2)">LCD_HSYNC</text>
<text x="102.8" y="25.2" transform="rotate(-90 102.8 25.2)">LCD_RESET</text>
<text x="155.7" y="26.5" transform="rotate(-90 155.7 26.5)">TMS_SWDIO</text>
<text x="177.6" y="48.7">TCK_SWCLK</text>
<text x="181.4" y="51.2">LCD_D13</text>
<text x="181.4" y="53.7">LCD_D14</text>
<text x="181.4" y="56.2">LCD_D15</text>
<text x="34" y="61.3">I2C_CS</text>
<text x="34" y="63.8">I2C_RES</text>
<text x="178.8" y="63.8">EPRM_OUT</text>
<text x="34" y="66.3">I2C_IO</text>
<text x="34" y="68.8">I2C_CLK</text>
<text x="178.8" y="66.3">EPRM_IN</text>
<text x="178.8" y="68.8">EPRM_CLK</text>
<text x="178.8" y="71.4">EPRM_SEL</text>
<text x="183.9" y="73.9">BEEP</text>
<text x="175.1" y="78.9">BACKLIGHT_EN</text>
<text x="182.6" y="91.5">RESET</text>
<text x="34" y="111.7">BTN_REV</text>
<text x="34" y="114.2">BTN_FWD</text>
<text x="34" y="116.7">TP_IRQ</text>
<text x="34" y="126.8">T_SENSOR</text>
<text x="34" y="134.3">TP_SCL</text>
<text x="34" y="136.8">TP_SDA</text>
<text x="57.9" y="149.4">U1</text>
<text x="210.3" y="148.2">MATCHING PCB: M290 REV.3</text>
<text x="67.5" y="163.7" transform="rotate(-90 67.5 163.7)">TMR_SCL</text>
<text x="70.1" y="163.7" transform="rotate(-90 70.1 163.7)">TMR_SDA</text>
<text x="72.6" y="163.7" transform="rotate(-90 72.6 163.7)">TMR_MFP</text>
<text x="80.1" y="162.5" transform="rotate(-90 80.1 162.5)">TP_RST</text>
<text x="112.9" y="166.2" transform="rotate(-90 112.9 166.2)">XTAL1</text>
<text x="115.4" y="166.2" transform="rotate(-90 115.4 166.2)">XTAL2</text>
<text x="73" y="170.8">XTAL1</text>
<text x="128" y="185.1" transform="rotate(-90 128 185.1)">GRN_LED</text>
<text x="143.1" y="185.1" transform="rotate(-90 143.1 185.1)">LCD_SCK</text>
<text x="151.9" y="185.1" transform="rotate(-90 151.9 185.1)">LCD_SDA</text>
</g>
<text font-size="1.8" x="96.5" y="175.6">24MHZ</text>
</svg>
